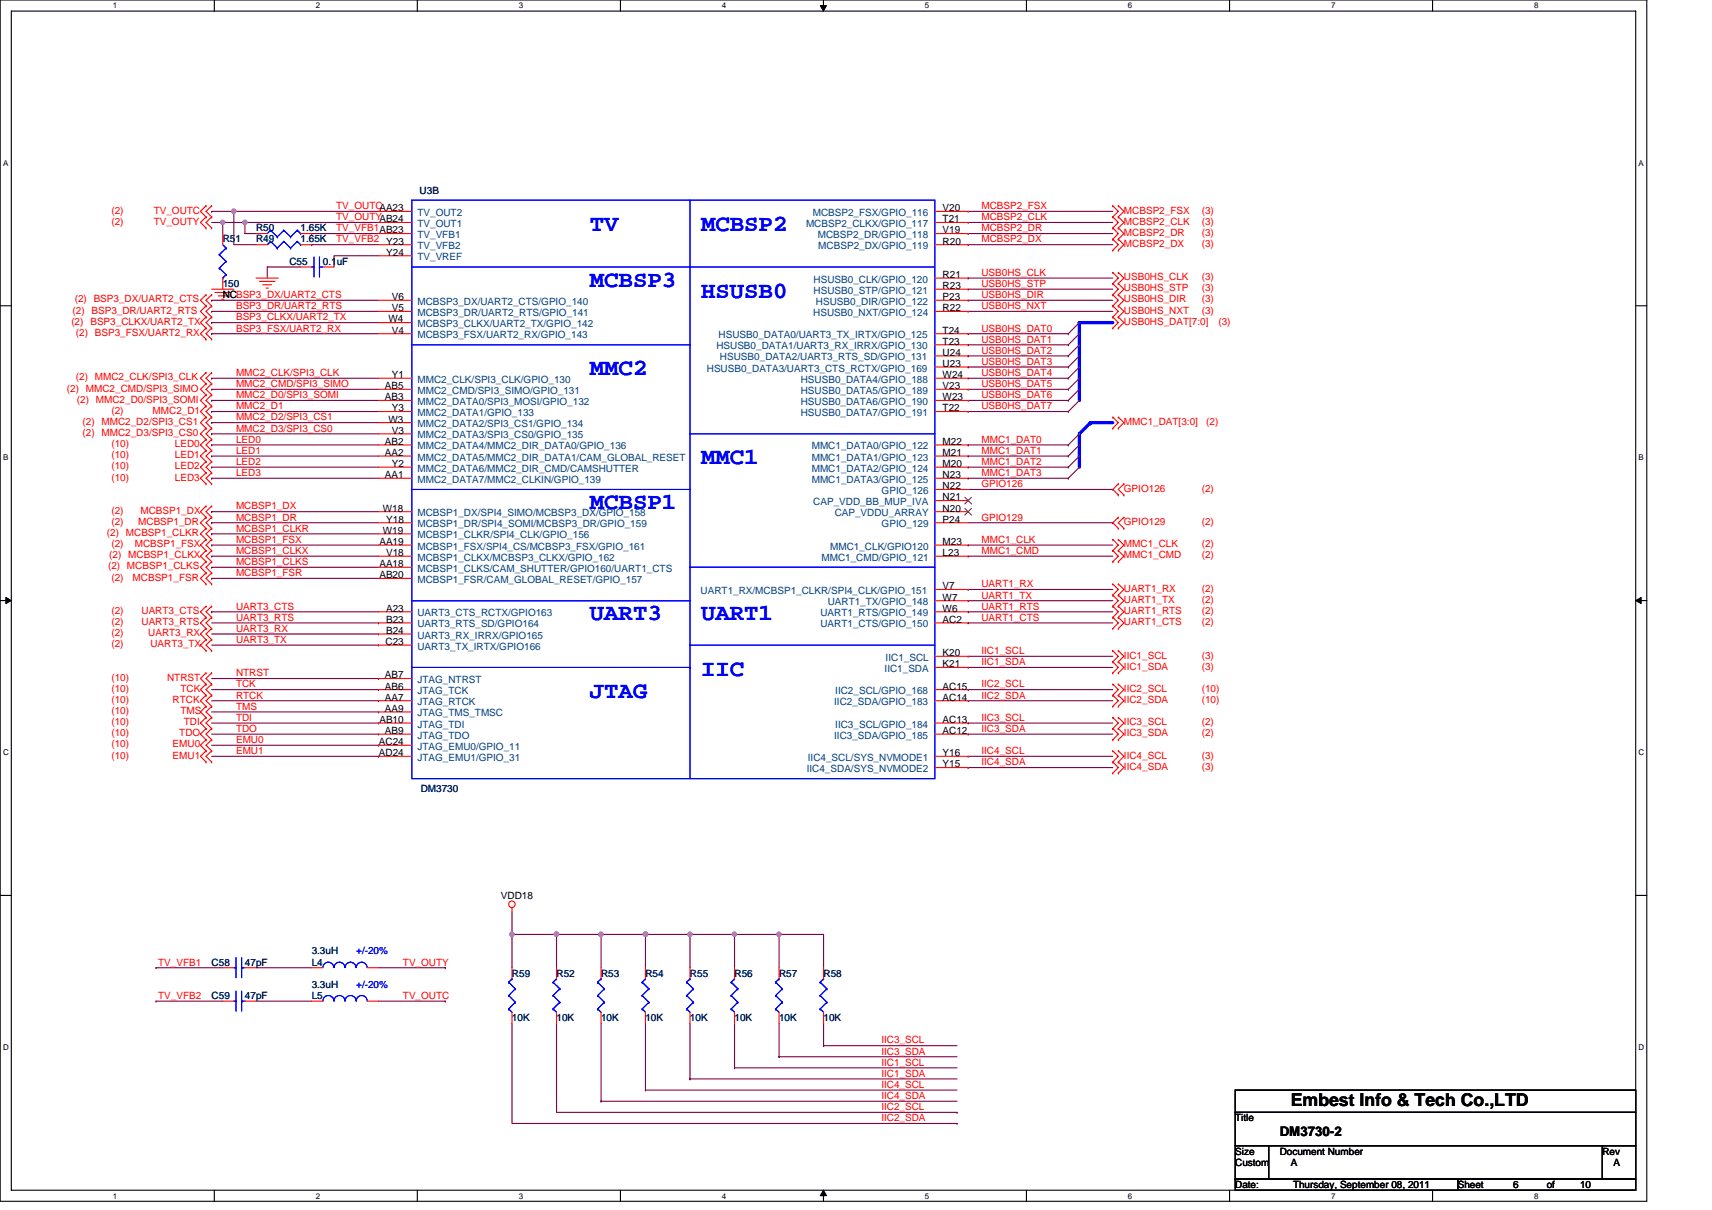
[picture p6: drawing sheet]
<svg xmlns="http://www.w3.org/2000/svg" width="297mm" height="210mm" viewBox="0 0 297 210" stroke-linecap="round" stroke-linejoin="round" font-family="sans-serif">
<path d="M0 0h285.7v208.5h-285.7zM2 1.9h281.8v204.6h-281.8z" fill="none" stroke="#000" stroke-width=".19"/>
<g fill="#fff">
<path d="M19.6 .2h.7v1.6h-.7z"/>
<path d="M19.6 206.8h.7v1.5h-.7z"/>
</g>
<path d="M37.2 0v1.9M37.2 206.5v2" fill="none" stroke="#000" stroke-width=".19"/>
<g fill="#fff">
<path d="M54.8 .2h.8v1.6h-.8z"/>
<path d="M54.8 206.8h.8v1.5h-.8z"/>
</g>
<path d="M72.4 0v1.9M72.4 206.5v2" fill="none" stroke="#000" stroke-width=".19"/>
<g fill="#fff">
<path d="M90 .2h.8v1.6h-.8z"/>
<path d="M90 206.8h.8v1.5h-.8z"/>
</g>
<path d="M107.7 0v1.9M107.7 206.5v2" fill="none" stroke="#000" stroke-width=".19"/>
<g fill="#fff">
<path d="M125.3 .2h.7v1.6h-.7z"/>
<path d="M125.3 206.8h.7v1.5h-.7z"/>
</g>
<path d="M142.9 0v1.9M142.9 206.5v2" fill="none" stroke="#000" stroke-width=".19"/>
<path d="M142.3 1h1.1l-.5 .9zM142.9 206.5l.5 1h-1.1z" fill="#000" stroke="#000" stroke-width=".17"/>
<g fill="#fff">
<path d="M160.5 .2h.7v1.6h-.7z"/>
<path d="M160.5 206.8h.7v1.5h-.7z"/>
</g>
<path d="M178.1 0v1.9M178.1 206.5v2" fill="none" stroke="#000" stroke-width=".19"/>
<g fill="#fff">
<path d="M195.7 .2h.8v1.6h-.8z"/>
<path d="M195.7 206.8h.8v1.5h-.8z"/>
</g>
<path d="M213.3 0v1.9M213.3 206.5v2" fill="none" stroke="#000" stroke-width=".19"/>
<g fill="#fff">
<path d="M230.9 .2h.8v1.6h-.8z"/>
<path d="M230.9 206.8h.8v1.5h-.8z"/>
</g>
<path d="M248.6 0v1.9M248.6 206.5v2" fill="none" stroke="#000" stroke-width=".19"/>
<g fill="#fff">
<path d="M266.2 .2h.7v1.6h-.7z"/>
<path d="M266.2 206.8h.7v1.5h-.7z"/>
<path d="M.5 27.5h.9v1.5h-.9z"/>
<path d="M284.3 27.5h.9v1.5h-.9z"/>
<path d="M.5 78.6h.9v1.6h-.9z"/>
<path d="M284.3 78.6h.9v1.6h-.9z"/>
</g>
<path d="M0 53.1h2M283.8 53.1h1.9" fill="none" stroke="#000" stroke-width=".19"/>
<g fill="#fff">
<path d="M.5 129.8h1v1.5h-1z"/>
<path d="M284.3 129.8h1v1.5h-1z"/>
</g>
<path d="M0 104.2h2M283.8 104.2h1.9" fill="none" stroke="#000" stroke-width=".19"/>
<path d="M1 103.7l1 .5-1 .6zM283.8 104.2l1-.5v1.1z" fill="#000" stroke="#000" stroke-width=".17"/>
<g fill="#fff">
<path d="M.5 181h1v1.5h-1z"/>
<path d="M284.3 181h1v1.5h-1z"/>
</g>
<path d="M0 155.4h2M283.8 155.4h1.9M214.3 189.2h69.5v3.8h-69.5zM214.3 193h69.5v5.8h-69.5zM214.3 198.8h5.8v5.8h-5.8zM220.1 198.8h57.9v5.8h-57.9zM278 198.8h5.8v5.8h-5.8zM214.3 204.6h38.6v1.9h-38.6zM252.9 204.6h30.9v1.9h-30.9z" fill="none" stroke="#000" stroke-width=".19"/>
<g fill="none" stroke="#800040" stroke-width=".19">
<path d="M36.7 36.7h.1M36.7 38.6h1.9M36.7 36.7h29M38.6 38.6h.1M40.6 36.7v5.8h3.8M40.6 36.7h.1M42.5 38.6v1.9h1.9M42.5 38.6h.1M42.5 38.6h-3.9v1.9M42.5 38.6h23.2M168 36.7h.1M168 38.6h.1"/>
<path d="M168 38.6h25.1M168 36.7h25.1M36.7 54h.1M36.7 56h.1M36.7 57.9h.1M36.7 52.1h.1M36.7 54h29M36.7 56h29M36.7 57.9h29M36.7 52.1h29M52.2 46.3h-5.8v2M54.1 40.5h.1"/>
<path d="M54.1 42.5h.1M54.1 40.5h11.6M54.1 42.5h11.6M65.7 44.4h-7.7v1.9M168 40.5h.1M168 42.5h.1M168 48.3h.1M168 50.2h.1M168 52.1h.1M168 54h.1M168 57.9h.1M168 59.8h.1"/>
<path d="M168 40.5h25.1M168 42.5h25.1M168 54h25.1M168 57.9h17.4M168 48.3h25.1M168 50.2h25.1M168 52.1h25.1M168 59.8h17.4M185.4 57.9h.1M185.4 59.8h.1M187.3 56l-1.9 1.9M187.3 57.9l-1.9 1.9"/>
<path d="M187.3 59.8l-1.9 2M36.7 65.6h.1M36.7 67.6h.1M36.7 69.5h.1M36.7 71.4h.1M36.7 73.3h.1M36.7 75.3h.1M36.7 77.2h.1M36.7 79.1h.1M36.7 65.6h29M36.7 67.6h29M36.7 69.5h29"/>
<path d="M36.7 71.4h29M36.7 73.3h29M36.7 75.3h29M36.7 77.2h29M36.7 79.1h29M168 61.8h.1M168 63.7h.1M168 65.6h.1M168 67.6h.1M168 69.5h.1M168 71.4h.1M168 77.2h.1"/>
<path d="M168 79.1h.1M168 65.6h17.4M168 67.6h17.4M168 69.5h17.4M168 71.4h17.4M168 77.2h17.4M168 61.8h17.4M168 63.7h17.4M168 79.1h17.4M185.4 61.8h.1M185.4 63.7h.1M185.4 65.6h.1"/>
<path d="M185.4 67.6h.1M185.4 69.5h.1M185.4 71.4h.1M185.4 77.2h.1M185.4 79.1h.1M187.3 61.8l-1.9 1.9M187.3 63.7l-1.9 1.9M187.3 65.6l-1.9 2M187.3 67.6l-1.9 1.9M187.3 69.5l-1.9 1.9M187.3 75.3l-1.9 1.9M187.3 77.2l-1.9 1.9"/>
<path d="M187.3 79.1l-1.9 2M36.7 96.5h.1M36.7 98.4h.1M36.7 81.1h.1M36.7 83h.1M36.7 88.8h.1M36.7 90.7h.1M36.7 92.6h.1M36.7 94.6h.1M36.7 96.5h29M36.7 98.4h29M36.7 81.1h29"/>
<path d="M36.7 83h29M36.7 94.6h29M36.7 88.8h29M36.7 90.7h29M36.7 92.6h29M168 81.1h.1M168 83h.1M168 94.6h.1M168 96.5h.1M168 96.5h25.1M168 81.1h17.4M168 83h17.4"/>
<path d="M168 94.6h25.1M168 90.7h25.1M168 84.9h25.1M185.4 81.1h.1M185.4 83h.1M187.3 81.1l-1.9 1.9M193.1 84.9h.1M193.1 90.7h.1M36.7 100.4h.1M36.7 106.2h.1M36.7 100.4h29M36.7 108.1h29"/>
<path d="M36.7 110h29M36.7 112h29M36.7 117.8h29M36.7 119.7h29M36.7 106.2h29M65.7 108.1h.1M65.7 110h.1M65.7 112h.1M65.7 117.8h.1M65.7 119.7h.1M168 102.3h.1M168 104.2h.1"/>
<path d="M168 106.2h.1M168 108.1h.1M168 113.9h.1M168 115.8h.1M168 119.7h.1M168 108.1h25.1M168 119.7h25.1M168 102.3h25.1M168 104.2h25.1M168 106.2h25.1M168 113.9h25.1M168 115.8h25.1"/>
<path d="M36.7 121.6h29M36.7 123.5h29M36.7 125.5h29M36.7 127.4h29M36.7 129.3h29M36.7 131.3h29M65.7 121.6h.1M65.7 123.5h.1M65.7 125.5h.1M65.7 127.4h.1M65.7 129.3h.1M65.7 131.3h.1"/>
<path d="M168 121.6h.1M168 125.5h.1M168 127.4h.1M168 131.3h.1M168 133.2h.1M168 121.6h25.1M168 125.5h25.1M168 127.4h25.1M168 131.3h25.1M168 133.2h25.1M88.8 158.3v3.9M27.1 167.9h.1"/>
<path d="M27.1 173.7h.1M27.1 167.9h11.5M27.1 173.7h11.5M44.4 167.9h9.7M44.4 173.7h9.7M65.7 167.9h11.6M65.7 173.7h11.6M77.3 167.9h.1M77.3 173.7h.1M88.8 177.6v17.4h77.2M96.6 177.6v15.4h69.4M96.6 162.2h-7.8v5.7"/>
<path d="M96.6 162.2h.1M96.6 162.2h15.4M96.6 162.2v5.7M104.3 177.6v13.5M104.3 162.2v5.7M104.3 162.2h.1M112 177.6v11.6M112 162.2h.1M112 162.2h7.7M112 162.2v5.7M119.7 162.2h7.7v5.7M119.7 177.6v9.6"/>
<path d="M119.7 162.2h.1M119.7 162.2v5.7M127.4 177.6v7.7M127.4 162.2h7.8M135.2 177.6v5.8M135.2 162.2h.1M135.2 162.2v5.7M135.2 162.2h7.7v5.7M142.9 177.6v3.9M104.3 191.1h.1M104.3 191.1h61.7M112 189.2h.1"/>
<path d="M112 189.2h54M119.7 187.2h.1M119.7 187.2h46.3M127.4 185.3h.1M127.4 185.3h38.6M135.2 183.4h.1M135.2 183.4h30.8M142.9 181.5h.1M142.9 181.5h23.1M166 195h.1M166 193h.1"/>
</g>
<g fill="#f0f" stroke="#f0f" stroke-width=".19">
<circle cx="38.6" cy="38.6" r=".38"/>
<circle cx="42.5" cy="38.6" r=".38"/>
<circle cx="40.6" cy="36.7" r=".38"/>
<circle cx="112" cy="162.1" r=".38"/>
<circle cx="104.3" cy="162.1" r=".38"/>
<circle cx="119.7" cy="162.1" r=".38"/>
<circle cx="127.4" cy="162.1" r=".38"/>
<circle cx="135.1" cy="162.1" r=".38"/>
<circle cx="88.8" cy="162.1" r=".38"/>
<circle cx="96.5" cy="162.1" r=".38"/>
</g>
<path d="M187.3 56v13.5M187.3 56h.1M187.3 56h5.8M189.2 73.3l-1.9 2v5.8M189.2 73.3h.1M189.2 73.3h3.9" fill="none" stroke="#00f" stroke-width=".57"/>
<g fill="none" stroke="#f00" stroke-width=".19">
<path d="M35.7 37.6h.1M35.7 39.6h.1M35.7 35.7h.1M35.7 37.6l-.9 1 .9 1M35.7 35.7l-.9 1 .9 .9M36.7 37.6h.1M36.7 39.6h.1M36.7 35.7h.1M36.7 37.6l-1 1 1 1M36.7 35.7l-1 1 1 .9M65.7 38.6h5.8M65.7 36.7h5.8"/>
<path d="M162.2 38.6h5.8M162.2 36.7h5.8M193.1 37.6h.1M193.1 35.7h.1M193.1 39.6h.1M193.1 35.7l.9 1-.9 .9M193.1 37.6l.9 1-.9 1M193.1 39.6l.9 .9-.9 1M194 37.6h.1M194 35.7h.1M194 39.6h.1M194 35.7l1 1-1 .9"/>
<path d="M194 37.6l1 1-1 1M194 39.6l1 .9-1 1M35.7 51.2h.1M35.7 53.1h.1M35.7 55h.1M35.7 56.9h.1M35.7 58.9h.1M35.7 51.2l-.9 .9 .9 1M35.7 53.1l-.9 .9 .9 1M35.7 55l-.9 1 .9 .9M35.7 56.9l-.9 1 .9 1M36.7 50.2h3.9"/>
<path d="M36.7 51.2h.1M36.7 53.1h.1M36.7 55h.1M36.7 56.9h.1M36.7 58.9h.1M36.7 51.2l-1 .9 1 1M36.7 53.1l-1 .9 1 1M36.7 55l-1 1 1 .9M36.7 56.9l-1 1 1 1M37.3 50.8h2.7M37.9 51.4h1.5M38.5 51.9h.3"/>
<path d="M38.6 40.5v2M38.6 48.3v1.9M44.4 48.3h3.9M44.4 40.5h2M44.4 42.5h2M45 48.8h2.7M45.6 49.4h1.5M46.2 50h.4M52.2 40.5h1.9M52.2 42.5h1.9M52.2 46.3h1.9M56 46.3h2"/>
<path d="M65.7 40.5h5.8M65.7 42.5h5.8M65.7 44.4h5.8M65.7 52.1h5.8M65.7 54h5.8M65.7 56h5.8M65.7 57.9h5.8M162.2 40.5h5.8M162.2 42.5h5.8M162.2 52.1h5.8M162.2 54h5.8M162.2 57.9h5.8"/>
<path d="M162.2 48.3h5.8M162.2 50.2h5.8M162.2 59.8h5.8M193.1 41.5h.1M193.1 43.4h.1M193.1 49.2h.1M193.1 47.3h.1M193.1 51.2h.1M193.1 53.1h.1M193.1 55h.1M193.1 56.9h.1M193.1 41.5l.9 1-.9 .9"/>
<path d="M193.1 47.3l.9 1-.9 .9M193.1 49.2l.9 1-.9 1M193.1 51.2l.9 .9-.9 1M193.1 53.1l.9 .9-.9 1M193.1 55l.9 1-.9 .9M194 41.5h.1M194 43.4h.1M194 49.2h.1M194 47.3h.1M194 51.2h.1M194 53.1h.1M194 55h.1"/>
<path d="M194 56.9h.1M194 41.5l1 1-1 .9M194 47.3l1 1-1 .9M194 49.2l1 1-1 1M194 51.2l1 .9-1 1M194 53.1l1 .9-1 1M194 55l1 1-1 .9M35.7 64.7h.1M35.7 66.6h.1M35.7 68.5h.1M35.7 70.5h.1M35.7 72.4h.1"/>
<path d="M35.7 74.3h.1M35.7 76.2h.1M35.7 78.2h.1M35.7 64.7l-.9 .9 .9 1M35.7 66.6l-.9 1 .9 .9M35.7 68.5l-.9 1 .9 1M35.7 70.5l-.9 .9 .9 1M35.7 72.4l-.9 .9 .9 1M35.7 74.3l-.9 1 .9 .9M35.7 76.2l-.9 1 .9 1M35.7 78.2l-.9 .9 .9 1M36.7 64.7h.1"/>
<path d="M36.7 66.6h.1M36.7 68.5h.1M36.7 70.5h.1M36.7 72.4h.1M36.7 74.3h.1M36.7 76.2h.1M36.7 78.2h.1M36.7 64.7l-1 .9 1 1M36.7 66.6l-1 1 1 .9M36.7 68.5l-1 1 1 1M36.7 70.5l-1 .9 1 1M36.7 72.4l-1 .9 1 1"/>
<path d="M36.7 74.3l-1 1 1 .9M36.7 76.2l-1 1 1 1M36.7 78.2l-1 .9 1 1M65.7 65.6h5.8M65.7 67.6h5.8M65.7 69.5h5.8M65.7 71.4h5.8M65.7 73.3h5.8M65.7 75.3h5.8M65.7 77.2h5.8M65.7 79.1h5.8M162.2 65.6h5.8"/>
<path d="M162.2 67.6h5.8M162.2 69.5h5.8M162.2 71.4h5.8M162.2 77.2h5.8M162.2 79.1h5.8M162.2 61.8h5.8M162.2 63.7h5.8M193.1 74.3h.1M193.1 72.4h.1M193.1 72.4l.9 .9-.9 1M194 74.3h.1M194 72.4h.1"/>
<path d="M194 72.4l1 .9-1 1M35.7 95.5h.1M35.7 97.5h.1M35.7 99.4h.1M35.7 80.1h.1M35.7 82h.1M35.7 84h.1M35.7 87.8h.1M35.7 89.8h.1M35.7 91.7h.1M35.7 93.6h.1M35.7 95.5l-.9 1 .9 1"/>
<path d="M35.7 97.5l-.9 .9 .9 1M35.7 99.4l-.9 1 .9 .9M35.7 80.1l-.9 1 .9 .9M35.7 82l-.9 1 .9 1M35.7 87.8l-.9 1 .9 1M35.7 89.8l-.9 .9 .9 1M35.7 91.7l-.9 .9 .9 1M35.7 93.6l-.9 1 .9 .9M36.7 95.5h.1M36.7 97.5h.1M36.7 99.4h.1M36.7 80.1h.1"/>
<path d="M36.7 82h.1M36.7 84h.1M36.7 87.8h.1M36.7 89.8h.1M36.7 91.7h.1M36.7 93.6h.1M36.7 95.5l-1 1 1 1M36.7 97.5l-1 .9 1 1M36.7 99.4l-1 1 1 .9M36.7 80.1l-1 1 1 .9M36.7 82l-1 1 1 1M36.7 87.8l-1 1 1 1"/>
<path d="M36.7 89.8l-1 .9 1 1M36.7 91.7l-1 .9 1 1M36.7 93.6l-1 1 1 .9M65.7 81.1h5.8M65.7 83h5.8M65.7 88.8h5.8M65.7 90.7h5.8M65.7 92.6h5.8M65.7 94.6h5.8M65.7 96.5h5.8M65.7 98.4h5.8M162.2 81.1h5.8"/>
<path d="M162.2 83h5.8M162.2 88.8h5.8M162.2 90.7h5.8M162.2 94.6h5.8M162.2 96.5h5.8M162.2 84.9h5.8M162.2 86.9h5.8M193.1 95.5h.1M193.1 93.6h.1M193.1 97.5h.1M193.1 93.6l.9 1-.9 .9M193.1 95.5l.9 1-.9 1"/>
<path d="M194 95.5h.1M194 93.6h.1M194 97.5h.1M194 84h.1M194 85.9h.1M194 89.8h.1M194 91.7h.1M194 93.6l1 1-1 .9M194 95.5l1 1-1 1M194 84l-.9 .9 .9 1M194 89.8l-.9 .9 .9 1M195 85.9h.1"/>
<path d="M195 84h.1M195 91.7h.1M195 89.8h.1M195 84l-1 .9 1 1M195 89.8l-1 .9 1 1M35.7 101.3h.1M35.7 107.1h.1M35.7 109.1h.1M35.7 111h.1M35.7 112.9h.1M35.7 116.8h.1M35.7 118.7h.1"/>
<path d="M35.7 105.2h.1M35.7 107.1l-.9 1 .9 1M35.7 109.1l-.9 .9 .9 1M35.7 111l-.9 1 .9 .9M35.7 116.8l-.9 1 .9 .9M35.7 118.7l-.9 1 .9 .9M35.7 105.2l-.9 1 .9 .9M36.7 101.3h.1M36.7 107.1h.1M36.7 109.1h.1M36.7 111h.1M36.7 112.9h.1"/>
<path d="M36.7 116.8h.1M36.7 118.7h.1M36.7 105.2h.1M36.7 107.1l-1 1 1 1M36.7 109.1l-1 .9 1 1M36.7 111l-1 1 1 .9M36.7 116.8l-1 1 1 .9M36.7 118.7l-1 1 1 .9M36.7 105.2l-1 1 1 .9M65.7 100.4h5.8M65.7 106.2h5.8M65.7 108.1h5.8"/>
<path d="M65.7 110h5.8M65.7 112h5.8M65.7 117.8h5.8M65.7 119.7h5.8M162.2 106.2h5.8M162.2 108.1h5.8M162.2 119.7h5.8M162.2 102.3h5.8M162.2 104.2h5.8M162.2 113.9h5.8M162.2 115.8h5.8M193.1 103.3h.1"/>
<path d="M193.1 101.3h.1M193.1 105.2h.1M193.1 107.1h.1M193.1 109.1h.1M193.1 114.9h.1M193.1 112.9h.1M193.1 116.8h.1M193.1 118.7h.1M193.1 101.3l.9 1-.9 1M193.1 103.3l.9 .9-.9 1M193.1 105.2l.9 1-.9 .9M193.1 107.1l.9 1-.9 1"/>
<path d="M193.1 112.9l.9 1-.9 1M193.1 114.9l.9 .9-.9 1M193.1 118.7l.9 1-.9 .9M194 103.3h.1M194 101.3h.1M194 105.2h.1M194 107.1h.1M194 109.1h.1M194 114.9h.1M194 112.9h.1M194 116.8h.1M194 118.7h.1"/>
<path d="M194 101.3l1 1-1 1M194 103.3l1 .9-1 1M194 105.2l1 1-1 .9M194 107.1l1 1-1 1M194 112.9l1 1-1 1M194 114.9l1 .9-1 1M194 118.7l1 1-1 .9M35.7 120.6h.1M35.7 122.6h.1M35.7 124.5h.1M35.7 126.4h.1M35.7 128.4h.1"/>
<path d="M35.7 130.3h.1M35.7 132.2h.1M35.7 120.6l-.9 1 .9 1M35.7 122.6l-.9 .9 .9 1M35.7 124.5l-.9 1 .9 .9M35.7 126.4l-.9 1 .9 1M35.7 128.4l-.9 .9 .9 1M35.7 130.3l-.9 1 .9 .9M36.7 120.6h.1M36.7 122.6h.1M36.7 124.5h.1M36.7 126.4h.1"/>
<path d="M36.7 128.4h.1M36.7 130.3h.1M36.7 132.2h.1M36.7 120.6l-1 1 1 1M36.7 122.6l-1 .9 1 1M36.7 124.5l-1 1 1 .9M36.7 126.4l-1 1 1 1M36.7 128.4l-1 .9 1 1M36.7 130.3l-1 1 1 .9M65.7 121.6h5.8M65.7 123.5h5.8M65.7 125.5h5.8"/>
<path d="M65.7 127.4h5.8M65.7 129.3h5.8M65.7 131.3h5.8M162.2 121.6h5.8M162.2 125.5h5.8M162.2 127.4h5.8M162.2 131.3h5.8M162.2 133.2h5.8M193.1 126.4h.1M193.1 124.5h.1M193.1 128.4h.1M193.1 132.2h.1"/>
<path d="M193.1 130.3h.1M193.1 134.2h.1M193.1 120.6h.1M193.1 122.6h.1M193.1 124.5l.9 1-.9 .9M193.1 126.4l.9 1-.9 1M193.1 130.3l.9 1-.9 .9M193.1 132.2l.9 1-.9 1M193.1 120.6l.9 1-.9 1M194 126.4h.1M194 124.5h.1M194 128.4h.1"/>
<path d="M194 132.2h.1M194 130.3h.1M194 134.2h.1M194 120.6h.1M194 122.6h.1M194 124.5l1 1-1 .9M194 126.4l1 1-1 1M194 130.3l1 1-1 .9M194 132.2l1 1-1 1M194 120.6l1 1-1 1M88.8 157.5v.8M38.6 173.7h2"/>
<path d="M38.6 167.9h2M42.5 173.7h1.9M42.5 167.9h1.9M54.1 173.7h1.9M54.1 167.9h1.9M63.7 173.7h2M63.7 167.9h2M88.8 167.9v2M88.8 175.7v1.9M96.6 167.9v2M96.6 175.7v1.9M104.3 167.9v2"/>
<path d="M104.3 175.7v1.9M112 167.9v2M112 175.7v1.9M119.7 167.9v2M119.7 175.7v1.9M127.4 167.9v2M127.4 175.7v1.9M135.2 167.9v2M135.2 175.7v1.9M142.9 167.9v2M142.9 175.7v1.9"/>
<circle cx="88.8" cy="156.9" r=".57"/>
</g>
<g fill="none" stroke="#00f" stroke-width=".19">
<path d="M46.9 40h.1M46.9 40l-.5 .5M46.9 40l1.2 1.1M49.3 40h.1M49.3 40l-1.2 1.1M49.3 40l1.1 1.1M51.6 40h.1M51.6 40l-1.2 1.1M51.6 40l.6 .5M71.5 34.7h90.7v100.4h-90.7zM119.7 34.7v100.4M38.1 44.2h.1"/>
<path d="M38.1 46.5h.1M38.1 44.2l1.1 1.2M38.1 46.5l1.1 1.2M38.6 48.3h.1M38.6 42.5l.6 .6M39.2 43.1h.1M39.2 45.4h.1M39.2 47.7h.1M39.2 43.1l-1.1 1.1M39.2 45.4l-1.1 1.1M39.2 47.7l-.6 .6M46.9 41.9h.1"/>
<path d="M46.9 41.9l-.5 .6M46.9 41.9l1.2 1.2M48.1 41.1h.1M48.1 43.1h.1M49.3 41.9h.1M49.3 41.9l-1.2 1.2M49.3 41.9l1.1 1.2M50.4 41.1h.1M50.4 43.1h.1M51.6 41.9h.1M51.6 41.9l-1.2 1.2M51.6 41.9l.6 .6"/>
<path d="M52.2 40.5h.1M52.2 42.5h.1M54.1 46.3h.4M54.5 44.6v3.5M55.4 44.6v3.5M55.4 46.3h.1M55.4 46.3h.6M71.5 46.3h90.7M71.5 59.8h48.2M119.7 75.3h42.5M71.5 84.9h48.2M119.7 98.4h42.5"/>
<path d="M71.5 104.2h48.2M71.5 115.8h48.2M119.7 112h42.5M119.7 115.8h.1M40.6 173.7h.4M40.6 167.9h.4M41 172v3.5M41 166.2v3.5M41.9 172v3.5M41.9 173.7h.1M41.9 166.2v3.5M41.9 167.9h.1"/>
<path d="M41.9 173.7h.6M41.9 167.9h.6M56 173.7a.95 .95 0 0 1 1-.9 .95 .95 0 0 1 .9 .9 .96 .96 0 0 1 1-.9 .96 .96 0 0 1 1 .9 .96 .96 0 0 1 .9-.9 .96 .96 0 0 1 1 .9M56 167.9a.95 .95 0 0 1 1-.9 .95 .95 0 0 1 .9 .9 .96 .96 0 0 1 1-.9 .96 .96 0 0 1 1 .9 .96 .96 0 0 1 .9-.9 .96 .96 0 0 1 1 .9M61.8 173.7a.95 .95 0 0 1 1-.9 .95 .95 0 0 1 .9 .9M61.8 167.9a.95 .95 0 0 1 1-.9 .95 .95 0 0 1 .9 .9M88.3 175.1h.1M88.3 172.8h.1M88.3 170.5h.1M88.3 175.1l.5 .6M88.3 172.8l1.1 1.1M88.3 170.5l1.1 1.1"/>
<path d="M88.8 169.9h.1M88.8 169.9l-.5 .6M89.4 173.9h.1M89.4 171.6h.1M89.4 173.9l-1.1 1.2M89.4 171.6l-1.1 1.2M96 175.1h.1M96 172.8h.1M96 170.5h.1M96 175.1l.6 .6M96 172.8l1.1 1.1M96 170.5l1.1 1.1"/>
<path d="M96.6 169.9h.1M96.6 169.9l-.6 .6M97.1 173.9h.1M97.1 171.6h.1M97.1 173.9l-1.1 1.2M97.1 171.6l-1.1 1.2M103.7 175.1h.1M103.7 172.8h.1M103.7 170.5h.1M103.7 175.1l.6 .6M103.7 172.8l1.2 1.1M103.7 170.5l1.2 1.1"/>
<path d="M104.3 169.9h.1M104.3 169.9l-.6 .6M104.9 173.9h.1M104.9 171.6h.1M104.9 173.9l-1.2 1.2M104.9 171.6l-1.2 1.2M111.4 175.1h.1M111.4 172.8h.1M111.4 170.5h.1M111.4 175.1l.6 .6M111.4 172.8l1.2 1.1M111.4 170.5l1.2 1.1"/>
<path d="M112 169.9h.1M112 169.9l-.6 .6M112.6 173.9h.1M112.6 171.6h.1M112.6 173.9l-1.2 1.2M112.6 171.6l-1.2 1.2M119.1 175.1h.1M119.1 172.8h.1M119.1 170.5h.1M119.1 175.1l.6 .6M119.1 172.8l1.2 1.1M119.1 170.5l1.2 1.1"/>
<path d="M119.7 169.9h.1M119.7 169.9l-.6 .6M120.3 173.9h.1M120.3 171.6h.1M120.3 173.9l-1.2 1.2M120.3 171.6l-1.2 1.2M126.9 175.1h.1M126.9 172.8h.1M126.9 170.5h.1M126.9 175.1l.5 .6M126.9 172.8l1.1 1.1M126.9 170.5l1.1 1.1"/>
<path d="M127.4 169.9h.1M127.4 169.9l-.5 .6M128 173.9h.1M128 171.6h.1M128 173.9l-1.1 1.2M128 171.6l-1.1 1.2M134.6 175.1h.1M134.6 172.8h.1M134.6 170.5h.1M134.6 175.1l.6 .6M134.6 172.8l1.1 1.1M134.6 170.5l1.1 1.1"/>
<path d="M135.2 169.9h.1M135.2 169.9l-.6 .6M135.7 173.9h.1M135.7 171.6h.1M135.7 173.9l-1.1 1.2M135.7 171.6l-1.1 1.2M142.3 175.1h.1M142.3 172.8h.1M142.3 170.5h.1M142.3 175.1l.6 .6M142.3 172.8l1.2 1.1M142.3 170.5l1.2 1.1"/>
<path d="M142.9 169.9h.1M142.9 169.9l-.6 .6M143.5 173.9h.1M143.5 171.6h.1M143.5 173.9l-1.2 1.2M143.5 171.6l-1.2 1.2"/>
</g>
<path d="M167.4 86.3l1.2 1.2M167.4 88.2l1.2 1.2M168.5 86.3l-1.1 1.2M168.5 88.2l-1.1 1.2" fill="none" stroke="#804000" stroke-width=".17"/>
<g font-size="4" fill="#00f">
<text x="102.3" y="40.1">TV</text>
<text x="121.6" y="40.1">MCBSP2</text>
<text x="102.3" y="49.7">MCBSP3</text>
<text x="121.6" y="51.6">HSUSB0</text>
<text x="102.3" y="65.2">MMC2</text>
<text x="121.6" y="80.6">MMC1</text>
<text x="102.3" y="88.3">MCBSP1</text>
<text x="102.3" y="107.6">UART3</text>
<text x="121.6" y="107.6">UART1</text>
<text x="121.6" y="117.3">IIC</text>
<text x="102.3" y="121.1">JTAG</text>
</g>
<text font-size="3.1" x="224" y="192">Embest Info &amp; Tech Co.,LTD</text>
<text font-size="2.3" x="222" y="197.1">DM3730-2</text>
<g font-size="1.7" fill="#000080">
<text x="72.8" y="33.6">U3B</text>
<text x="44.4" y="40.2">R50</text>
<text x="52.2" y="40.2">1.65K</text>
<text x="38.6" y="42.1">R51</text>
<text x="44.4" y="42.1">R49</text>
<text x="50.2" y="45.9">C55</text>
<text x="52.2" y="42.1">1.65K</text>
<text x="56" y="45.9">0.1uF</text>
<text x="38.6" y="49.8">150</text>
<text x="73" y="137.4">DM3730</text>
<text x="36.7" y="167.6">C58</text>
<text x="42.5" y="167.6">47pF</text>
<text x="54.1" y="167.6">L4</text>
<text x="54.1" y="165.6">3.3uH</text>
<text x="36.7" y="173.4">C59</text>
<text x="42.5" y="173.4">47pF</text>
<text x="54.1" y="173.4">L5</text>
<text x="54.1" y="171.4">3.3uH</text>
<text x="88.8" y="169.5">R59</text>
<text x="96.6" y="169.5">R52</text>
<text x="104.3" y="169.5">R53</text>
<text x="112" y="169.5">R54</text>
<text x="119.7" y="169.5">R55</text>
<text x="127.4" y="169.5">R56</text>
<text x="135.2" y="169.5">R57</text>
<text x="142.9" y="169.5">R58</text>
<text x="88.8" y="177.2">10K</text>
<text x="96.6" y="177.2">10K</text>
<text x="104.3" y="177.2">10K</text>
<text x="112" y="177.2">10K</text>
<text x="119.7" y="177.2">10K</text>
<text x="127.4" y="177.2">10K</text>
<text x="135.2" y="177.2">10K</text>
<text x="142.9" y="177.2">10K</text>
</g>
<g font-size="1.7" fill="#f00">
<text x="19.3" y="39">(2)</text>
<text x="19.3" y="37.1">(2)</text>
<text x="26.7" y="39">TV_OUTY</text>
<text x="26.7" y="37.1">TV_OUTC</text>
<text x="58.3" y="40.2">TV_VFB1AB23</text>
<text x="58.3" y="38.2">TV_OUTYAB24</text>
<text x="58.3" y="36.3">TV_OUTCAA23</text>
<text x="170.3" y="36.3">MCBSP2_FSX</text>
<text x="170.3" y="38.2">MCBSP2_CLK</text>
<text x="170.3" y="40.2">MCBSP2_DR</text>
<text x="195" y="37.1">MCBSP2_FSX</text>
<text x="195" y="39">MCBSP2_CLK</text>
<text x="195" y="40.9">MCBSP2_DR</text>
<text x="208.5" y="39">(3)</text>
<text x="208.5" y="40.9">(3)</text>
<text x="208.5" y="37.1">(3)</text>
<text x="58.3" y="42.1">TV_VFB2 Y23</text>
<text x="170.3" y="42.1">MCBSP2_DX</text>
<text x="170.3" y="47.9">USB0HS_CLK</text>
<text x="195" y="42.8">MCBSP2_DX</text>
<text x="208.5" y="42.8">(3)</text>
<text x="13" y="52.5">(2) BSP3_DX/UART2_CTS</text>
<text x="41" y="53.7">BSP3_DR/UART2_RTS</text>
<text x="170.3" y="49.8">USB0HS_STP</text>
<text x="170.3" y="51.7">USB0HS_DIR</text>
<text x="170.3" y="53.7">USB0HS_NXT</text>
<text x="195" y="48.6">USB0HS_CLK</text>
<text x="195" y="50.6">USB0HS_STP</text>
<text x="195" y="52.5">USB0HS_DIR</text>
<text x="208.5" y="48.6">(3)</text>
<text x="208.5" y="52.5">(3)</text>
<text x="208.5" y="50.6">(3)</text>
<text x="12.4" y="56.4">(2) BSP3_CLKX/UART2_TX</text>
<text x="12.6" y="54.4">(2) BSP3_DR/UART2_RTS</text>
<text x="13.2" y="58.3">(2) BSP3_FSX/UART2_RX</text>
<text x="41" y="55.6">BSP3_CLKX/UART2_TX</text>
<text x="41" y="57.5">BSP3_FSX/UART2_RX</text>
<text x="170.3" y="57.5">USB0HS_DAT0</text>
<text x="170.3" y="59.5">USB0HS_DAT1</text>
<text x="195" y="54.4">USB0HS_NXT</text>
<text x="195" y="56.4">USB0HS_DAT[7:0]</text>
<text x="208.5" y="54.4">(3)</text>
<text x="211.4" y="56.4">(3)</text>
<text x="41" y="65.3">MMC2_CLK/SPI3_CLK</text>
<text x="170.3" y="61.4">USB0HS_DAT2</text>
<text x="170.3" y="63.3">USB0HS_DAT3</text>
<text x="170.3" y="65.3">USB0HS_DAT4</text>
<text x="11.6" y="67.9">(2) MMC2_CMD/SPI3_SIMO</text>
<text x="13.2" y="66">(2) MMC2_CLK/SPI3_CLK</text>
<text x="13.4" y="69.9">(2) MMC2_D0/SPI3_SOMI</text>
<text x="19.3" y="71.8">(2)</text>
<text x="26.5" y="71.8">MMC2_D1</text>
<text x="41" y="67.2">MMC2_CMD/SPI3_SIMO</text>
<text x="41" y="69.1">MMC2_D0/SPI3_SOMI</text>
<text x="41" y="71">MMC2_D1</text>
<text x="170.3" y="67.2">USB0HS_DAT5</text>
<text x="170.3" y="69.1">USB0HS_DAT6</text>
<text x="170.3" y="71">USB0HS_DAT7</text>
<text x="14.3" y="73.7">(2) MMC2_D2/SPI3_CS1</text>
<text x="14.3" y="75.7">(2) MMC2_D3/SPI3_CS0</text>
<text x="19.3" y="77.6">(10)</text>
<text x="30.3" y="77.6">LED0</text>
<text x="41" y="73">MMC2_D2/SPI3_CS1</text>
<text x="41" y="74.9">MMC2_D3/SPI3_CS0</text>
<text x="41" y="76.8">LED0</text>
<text x="170.3" y="76.8">MMC1_DAT0</text>
<text x="195" y="73.7">MMC1_DAT[3:0]</text>
<text x="209.3" y="73.7">(2)</text>
<text x="19.3" y="81.4">(10)</text>
<text x="19.3" y="83.4">(10)</text>
<text x="19.3" y="79.5">(10)</text>
<text x="30.3" y="81.4">LED2</text>
<text x="30.3" y="83.4">LED3</text>
<text x="30.3" y="79.5">LED1</text>
<text x="41" y="80.7">LED2</text>
<text x="41" y="82.6">LED3</text>
<text x="41" y="78.8">LED1</text>
<text x="170.3" y="78.8">MMC1_DAT1</text>
<text x="170.3" y="80.7">MMC1_DAT2</text>
<text x="170.3" y="82.6">MMC1_DAT3</text>
<text x="19.3" y="89.2">(2)</text>
<text x="24.4" y="89.2">MCBSP1_DX</text>
<text x="41" y="88.4">MCBSP1_DX</text>
<text x="170.3" y="84.6">GPIO126</text>
<text x="195" y="85.3">GPIO126</text>
<text x="208.5" y="85.3">(2)</text>
<text x="18.6" y="93">(2) MCBSP1_CLKR</text>
<text x="19.3" y="95">(2)</text>
<text x="19.3" y="91.1">(2)</text>
<text x="23.4" y="95">MCBSP1_FSX</text>
<text x="24" y="91.1">MCBSP1_DR</text>
<text x="41" y="90.3">MCBSP1_DR</text>
<text x="41" y="92.3">MCBSP1_CLKR</text>
<text x="41" y="94.2">MCBSP1_FSX</text>
<text x="170.3" y="94.2">MMC1_CLK</text>
<text x="170.3" y="90.3">GPIO129</text>
<text x="195" y="95">MMC1_CLK</text>
<text x="195" y="91.1">GPIO129</text>
<text x="208.5" y="95">(2)</text>
<text x="208.5" y="91.1">(2)</text>
<text x="18.8" y="98.8">(2) MCBSP1_CLKS</text>
<text x="19" y="96.9">(2) MCBSP1_CLKX</text>
<text x="19.3" y="100.8">(2)</text>
<text x="23" y="100.8">MCBSP1_FSR</text>
<text x="41" y="96.1">MCBSP1_CLKX</text>
<text x="41" y="98.1">MCBSP1_CLKS</text>
<text x="41" y="100">MCBSP1_FSR</text>
<text x="170.3" y="96.1">MMC1_CMD</text>
<text x="170.3" y="101.9">UART1_RX</text>
<text x="195" y="96.9">MMC1_CMD</text>
<text x="208.5" y="96.9">(2)</text>
<text x="19.3" y="106.6">(2)</text>
<text x="24.5" y="106.6">UART3_CTS</text>
<text x="41" y="107.7">UART3_RTS</text>
<text x="41" y="105.8">UART3_CTS</text>
<text x="170.3" y="103.9">UART1_TX</text>
<text x="170.3" y="105.8">UART1_RTS</text>
<text x="170.3" y="107.7">UART1_CTS</text>
<text x="195" y="102.7">UART1_RX</text>
<text x="195" y="104.6">UART1_TX</text>
<text x="195" y="106.6">UART1_RTS</text>
<text x="208.5" y="102.7">(2)</text>
<text x="208.5" y="106.6">(2)</text>
<text x="208.5" y="104.6">(2)</text>
<text x="19.3" y="110.4">(2)</text>
<text x="19.3" y="108.5">(2)</text>
<text x="19.3" y="112.4">(2)</text>
<text x="24.5" y="108.5">UART3_RTS</text>
<text x="25.7" y="110.4">UART3_RX</text>
<text x="26.1" y="112.4">UART3_TX</text>
<text x="41" y="109.6">UART3_RX</text>
<text x="41" y="111.6">UART3_TX</text>
<text x="170.3" y="113.5">IIC1_SCL</text>
<text x="195" y="108.5">UART1_CTS</text>
<text x="208.5" y="108.5">(2)</text>
<text x="19.3" y="118.1">(10)</text>
<text x="29" y="118.1">NTRST</text>
<text x="41" y="117.4">NTRST</text>
<text x="41" y="119.3">TCK</text>
<text x="170.3" y="115.4">IIC1_SDA</text>
<text x="170.3" y="119.3">IIC2_SCL</text>
<text x="195" y="114.3">IIC1_SCL</text>
<text x="195" y="116.2">IIC1_SDA</text>
<text x="208.5" y="114.3">(3)</text>
<text x="208.5" y="116.2">(3)</text>
<text x="19.3" y="125.9">(10)</text>
<text x="19.3" y="122">(10)</text>
<text x="19.3" y="120.1">(10)</text>
<text x="19.3" y="123.9">(10)</text>
<text x="29.9" y="122">RTCK</text>
<text x="31.3" y="120.1">TCK</text>
<text x="31.3" y="123.9">TMS</text>
<text x="31.9" y="125.9">TDI</text>
<text x="41" y="121.2">RTCK</text>
<text x="41" y="123.2">TMS</text>
<text x="41" y="125.1">TDI</text>
<text x="170.3" y="121.2">IIC2_SDA</text>
<text x="170.3" y="125.1">IIC3_SCL</text>
<text x="195" y="125.9">IIC3_SCL</text>
<text x="195" y="120.1">IIC2_SCL</text>
<text x="195" y="122">IIC2_SDA</text>
<text x="208.5" y="125.9">(2)</text>
<text x="208.5" y="120.1">(10)</text>
<text x="208.5" y="122">(10)</text>
<text x="19.3" y="129.7">(10)</text>
<text x="19.3" y="131.7">(10)</text>
<text x="19.3" y="127.8">(10)</text>
<text x="29.9" y="129.7">EMU0</text>
<text x="29.9" y="131.7">EMU1</text>
<text x="31.1" y="127.8">TDO</text>
<text x="41" y="127">TDO</text>
<text x="41" y="128.9">EMU0</text>
<text x="41" y="130.9">EMU1</text>
<text x="170.3" y="127">IIC3_SDA</text>
<text x="170.3" y="130.9">IIC4_SCL</text>
<text x="195" y="127.8">IIC3_SDA</text>
<text x="195" y="131.7">IIC4_SCL</text>
<text x="208.5" y="131.7">(3)</text>
<text x="208.5" y="127.8">(2)</text>
<text x="170.3" y="132.8">IIC4_SDA</text>
<text x="195" y="133.6">IIC4_SDA</text>
<text x="208.5" y="133.6">(3)</text>
<text x="27.4" y="167.6">TV_VFB1</text>
<text x="69.9" y="167.6">TV_OUTY</text>
<text x="27.4" y="173.4">TV_VFB2</text>
<text x="69.9" y="173.4">TV_OUTC</text>
<text x="152.9" y="184.9">IIC1_SCL</text>
<text x="152.9" y="181.1">IIC3_SCL</text>
<text x="152.9" y="183">IIC3_SDA</text>
<text x="152.9" y="190.7">IIC4_SDA</text>
<text x="152.9" y="186.9">IIC1_SDA</text>
<text x="152.9" y="188.8">IIC4_SCL</text>
<text x="152.9" y="194.6">IIC2_SDA</text>
<text x="152.9" y="192.7">IIC2_SCL</text>
</g>
<g font-size="1.7" fill="#004080">
<text x="72.4" y="39.4">TV_OUT1</text>
<text x="72.4" y="37.5">TV_OUT2</text>
<text x="72.4" y="41.3">TV_VFB1</text>
<text x="139.8" y="39.4">MCBSP2_CLKX/GPIO_117</text>
<text x="141" y="37.5">MCBSP2_FSX/GPIO_116</text>
<text x="141.9" y="41.3">MCBSP2_DR/GPIO_118</text>
<text x="72.4" y="43.2">TV_VFB2</text>
<text x="72.4" y="45.2">TV_VREF</text>
<text x="142" y="43.2">MCBSP2_DX/GPIO_119</text>
<text x="72.4" y="52.9">MCBSP3_DX/UART2_CTS/GPIO_140</text>
<text x="141.2" y="49">HSUSB0_CLK/GPIO_120</text>
<text x="141.2" y="51">HSUSB0_STP/GPIO_121</text>
<text x="141.6" y="52.9">HSUSB0_DIR/GPIO_122</text>
<text x="72.4" y="54.8">MCBSP3_DR/UART2_RTS/GPIO_141</text>
<text x="72.4" y="56.8">MCBSP3_CLKX/UART2_TX/GPIO_142</text>
<text x="72.4" y="58.7">MCBSP3_FSX/UART2_RX/GPIO_143</text>
<text x="124.7" y="58.7">HSUSB0_DATA0/UART3_TX_IRTX/GPIO_125</text>
<text x="141.1" y="54.8">HSUSB0_NXT/GPIO_124</text>
<text x="122.6" y="64.5">HSUSB0_DATA3/UART3_CTS_RCTX/GPIO_169</text>
<text x="124.3" y="60.6">HSUSB0_DATA1/UART3_RX_IRRX/GPIO_130</text>
<text x="124.9" y="62.5">HSUSB0_DATA2/UART3_RTS_SD/GPIO_131</text>
<text x="72.4" y="66.4">MMC2_CLK/SPI3_CLK/GPIO_130</text>
<text x="72.4" y="68.3">MMC2_CMD/SPI3_SIMO/GPIO_131</text>
<text x="72.4" y="70.3">MMC2_DATA0/SPI3_MOSI/GPIO_132</text>
<text x="138.9" y="66.4">HSUSB0_DATA4/GPIO_188</text>
<text x="138.9" y="68.3">HSUSB0_DATA5/GPIO_189</text>
<text x="138.9" y="70.3">HSUSB0_DATA6/GPIO_190</text>
<text x="72.4" y="72.2">MMC2_DATA1/GPIO_133</text>
<text x="72.4" y="74.1">MMC2_DATA2/SPI3_CS1/GPIO_134</text>
<text x="72.4" y="76.1">MMC2_DATA3/SPI3_CS0/GPIO_135</text>
<text x="72.4" y="78">MMC2_DATA4/MMC2_DIR_DATA0/GPIO_136</text>
<text x="138.9" y="72.2">HSUSB0_DATA7/GPIO_191</text>
<text x="140.8" y="78">MMC1_DATA0/GPIO_122</text>
<text x="72.4" y="79.9">MMC2_DATA5/MMC2_DIR_DATA1/CAM_GLOBAL_RESET</text>
<text x="72.4" y="81.9">MMC2_DATA6/MMC2_DIR_CMD/CAMSHUTTER</text>
<text x="72.4" y="83.8">MMC2_DATA7/MMC2_CLKIN/GPIO_139</text>
<text x="140.8" y="79.9">MMC1_DATA1/GPIO_123</text>
<text x="140.8" y="81.9">MMC1_DATA2/GPIO_124</text>
<text x="140.8" y="83.8">MMC1_DATA3/GPIO_125</text>
<text x="72.4" y="89.6">MCBSP1_DX/SPI4_SIMO/MCBSP3_DX/GPIO_158</text>
<text x="141.1" y="87.7">CAP_VDD_BB_MUP_IVA</text>
<text x="144.8" y="89.6">CAP_VDDU_ARRAY</text>
<text x="153" y="85.7">GPIO_126</text>
<text x="72.4" y="91.5">MCBSP1_DR/SPI4_SOMI/MCBSP3_DR/GPIO_159</text>
<text x="72.4" y="93.4">MCBSP1_CLKR/SPI4_CLK/GPIO_156</text>
<text x="72.4" y="95.4">MCBSP1_FSX/SPI4_CS/MCBSP3_FSX/GPIO_161</text>
<text x="144" y="95.4">MMC1_CLK/GPIO120</text>
<text x="153" y="91.5">GPIO_129</text>
<text x="72.4" y="97.3">MCBSP1_CLKX/MCBSP3_CLKX/GPIO_162</text>
<text x="72.4" y="99.2">MCBSP1_CLKS/CAM_SHUTTER/GPIO160/UART1_CTS</text>
<text x="72.4" y="101.2">MCBSP1_FSR/CAM_GLOBAL_RESET/GPIO_157</text>
<text x="142.5" y="97.3">MMC1_CMD/GPIO_121</text>
<text x="72.4" y="107">UART3_CTS_RCTX/GPIO163</text>
<text x="121.6" y="103.1">UART1_RX/MCBSP1_CLKR/SPI4_CLK/GPIO_151</text>
<text x="142.3" y="107">UART1_RTS/GPIO_149</text>
<text x="143.6" y="105">UART1_TX/GPIO_148</text>
<text x="72.4" y="108.9">UART3_RTS_SD/GPIO164</text>
<text x="72.4" y="110.8">UART3_RX_IRRX/GPIO165</text>
<text x="72.4" y="112.7">UART3_TX_IRTX/GPIO166</text>
<text x="142.3" y="108.9">UART1_CTS/GPIO_150</text>
<text x="72.4" y="118.5">JTAG_NTRST</text>
<text x="153.5" y="116.6">IIC1_SDA</text>
<text x="153.7" y="114.7">IIC1_SCL</text>
<text x="72.4" y="120.5">JTAG_TCK</text>
<text x="72.4" y="122.4">JTAG_RTCK</text>
<text x="72.4" y="124.3">JTAG_TMS_TMSC</text>
<text x="144.7" y="122.4">IIC2_SDA/GPIO_183</text>
<text x="144.9" y="120.5">IIC2_SCL/GPIO_168</text>
<text x="72.4" y="126.3">JTAG_TDI</text>
<text x="72.4" y="128.2">JTAG_TDO</text>
<text x="72.4" y="130.1">JTAG_EMU0/GPIO_11</text>
<text x="144.7" y="128.2">IIC3_SDA/GPIO_185</text>
<text x="144.9" y="126.3">IIC3_SCL/GPIO_184</text>
<text x="72.4" y="132">JTAG_EMU1/GPIO_31</text>
<text x="140" y="134">IIC4_SDA/SYS_NVMODE2</text>
<text x="140.2" y="132">IIC4_SCL/SYS_NVMODE1</text>
</g>
<g font-size="1.7">
<text x="163.6" y="40.5">V19</text>
<text x="163.6" y="36.7">V20</text>
<text x="163.6" y="38.6">T21</text>
<text x="67" y="44.4">Y24</text>
<text x="163.6" y="42.4">R20</text>
<text x="38.6" y="51.7">NCBSP3_DX/UART2_CTS</text>
<text x="68" y="52.1">V6</text>
<text x="163.6" y="48.2">R21</text>
<text x="163.6" y="50.2">R23</text>
<text x="163.6" y="52.1">P23</text>
<text x="67.4" y="56">W4</text>
<text x="68" y="54">V5</text>
<text x="68" y="57.9">V4</text>
<text x="163.6" y="54">R22</text>
<text x="163.6" y="59.8">T23</text>
<text x="163.6" y="57.9">T24</text>
<text x="68" y="65.6">Y1</text>
<text x="163.6" y="61.7">U24</text>
<text x="163.6" y="65.6">W24</text>
<text x="163.6" y="63.7">U23</text>
<text x="66.8" y="67.5">AB5</text>
<text x="66.8" y="69.5">AB3</text>
<text x="68" y="71.4">Y3</text>
<text x="163.6" y="67.5">V23</text>
<text x="163.6" y="69.5">W23</text>
<text x="163.6" y="71.4">T22</text>
<text x="66.8" y="77.2">AB2</text>
<text x="67.4" y="73.3">W3</text>
<text x="68" y="75.3">V3</text>
<text x="163.6" y="77.2">M22</text>
<text x="66.8" y="79.1">AA2</text>
<text x="66.8" y="83">AA1</text>
<text x="68" y="81">Y2</text>
<text x="163.6" y="79.1">M21</text>
<text x="163.6" y="81">M20</text>
<text x="163.6" y="83">N23</text>
<text x="66.4" y="88.8">W18</text>
<text x="163.6" y="84.9">N22</text>
<text x="163.6" y="88.8">N20</text>
<text x="163.6" y="86.8">N21</text>
<text x="65.8" y="94.6">AA19</text>
<text x="66.4" y="92.6">W19</text>
<text x="67" y="90.7">Y18</text>
<text x="163.6" y="90.7">P24</text>
<text x="163.6" y="94.6">M23</text>
<text x="65.8" y="98.4">AA18</text>
<text x="65.8" y="100.4">AB20</text>
<text x="67" y="96.5">V18</text>
<text x="163.6" y="96.5">L23</text>
<text x="67" y="106.2">A23</text>
<text x="163.6" y="102.3">V7</text>
<text x="163.6" y="104.2">W7</text>
<text x="163.6" y="106.2">W6</text>
<text x="66.9" y="111.9">C23</text>
<text x="67" y="108.1">B23</text>
<text x="67" y="110">B24</text>
<text x="163.6" y="113.9">K20</text>
<text x="163.6" y="108.1">AC2</text>
<text x="66.8" y="117.7">AB7</text>
<text x="66.8" y="119.7">AB6</text>
<text x="163.6" y="119.7">AC15</text>
<text x="163.6" y="115.8">K21</text>
<text x="65.8" y="125.5">AB10</text>
<text x="66.8" y="121.6">AA7</text>
<text x="66.8" y="123.5">AA9</text>
<text x="163.6" y="121.6">AC14</text>
<text x="163.6" y="125.5">AC13</text>
<text x="65.7" y="129.3">AC24</text>
<text x="65.7" y="131.2">AD24</text>
<text x="66.8" y="127.4">AB9</text>
<text x="163.6" y="131.2">Y16</text>
<text x="163.6" y="127.4">AC12</text>
<text x="163.6" y="133.2">Y15</text>
<text x="86.9" y="156">VDD18</text>
<text x="214.3" y="194.6">Title</text>
<text x="214.3" y="200.4">Size</text>
<text x="214.3" y="202.3">Custom</text>
<text x="222" y="200.4">Document Number</text>
<text x="224" y="202.3">A</text>
<text x="278" y="200.4">Rev</text>
<text x="279.9" y="202.3">A</text>
<text x="214.3" y="206.2">Date:</text>
<text x="224.3" y="206.2">Thursday, September 08, 2011</text>
<text x="252.9" y="206.2">Sheet</text>
<text x="262.6" y="206.2">6</text>
<text x="268.4" y="206.2">of</text>
<text x="274.1" y="206.2">10</text>
</g>
<g font-size="1.7" fill="#00f">
<text x="61.8" y="165.6">+/-20%</text>
<text x="61.8" y="171.4">+/-20%</text>
</g>
<g font-size="1.4">
<text x="19.6" y="1.5">1</text>
<text x="54.8" y="1.5">2</text>
<text x="90" y="1.5">3</text>
<text x="125.3" y="1.5">4</text>
<text x="160.5" y="1.5">5</text>
<text x="195.7" y="1.5">6</text>
<text x="230.9" y="1.5">7</text>
<text x="266.2" y="1.5">8</text>
<text x=".5" y="28.7">A</text>
<text x="284.3" y="28.7">A</text>
<text x=".5" y="79.9">B</text>
<text x="284.3" y="79.9">B</text>
<text x=".5" y="131">C</text>
<text x="284.3" y="131">C</text>
<text x=".5" y="182.2">D</text>
<text x="284.3" y="182.2">D</text>
<text x="19.6" y="208">1</text>
<text x="54.8" y="208">2</text>
<text x="90" y="208">3</text>
<text x="125.3" y="208">4</text>
<text x="160.5" y="208">5</text>
<text x="195.7" y="208">6</text>
<text x="230.9" y="208">7</text>
<text x="266.2" y="208">8</text>
</g>
</svg>
